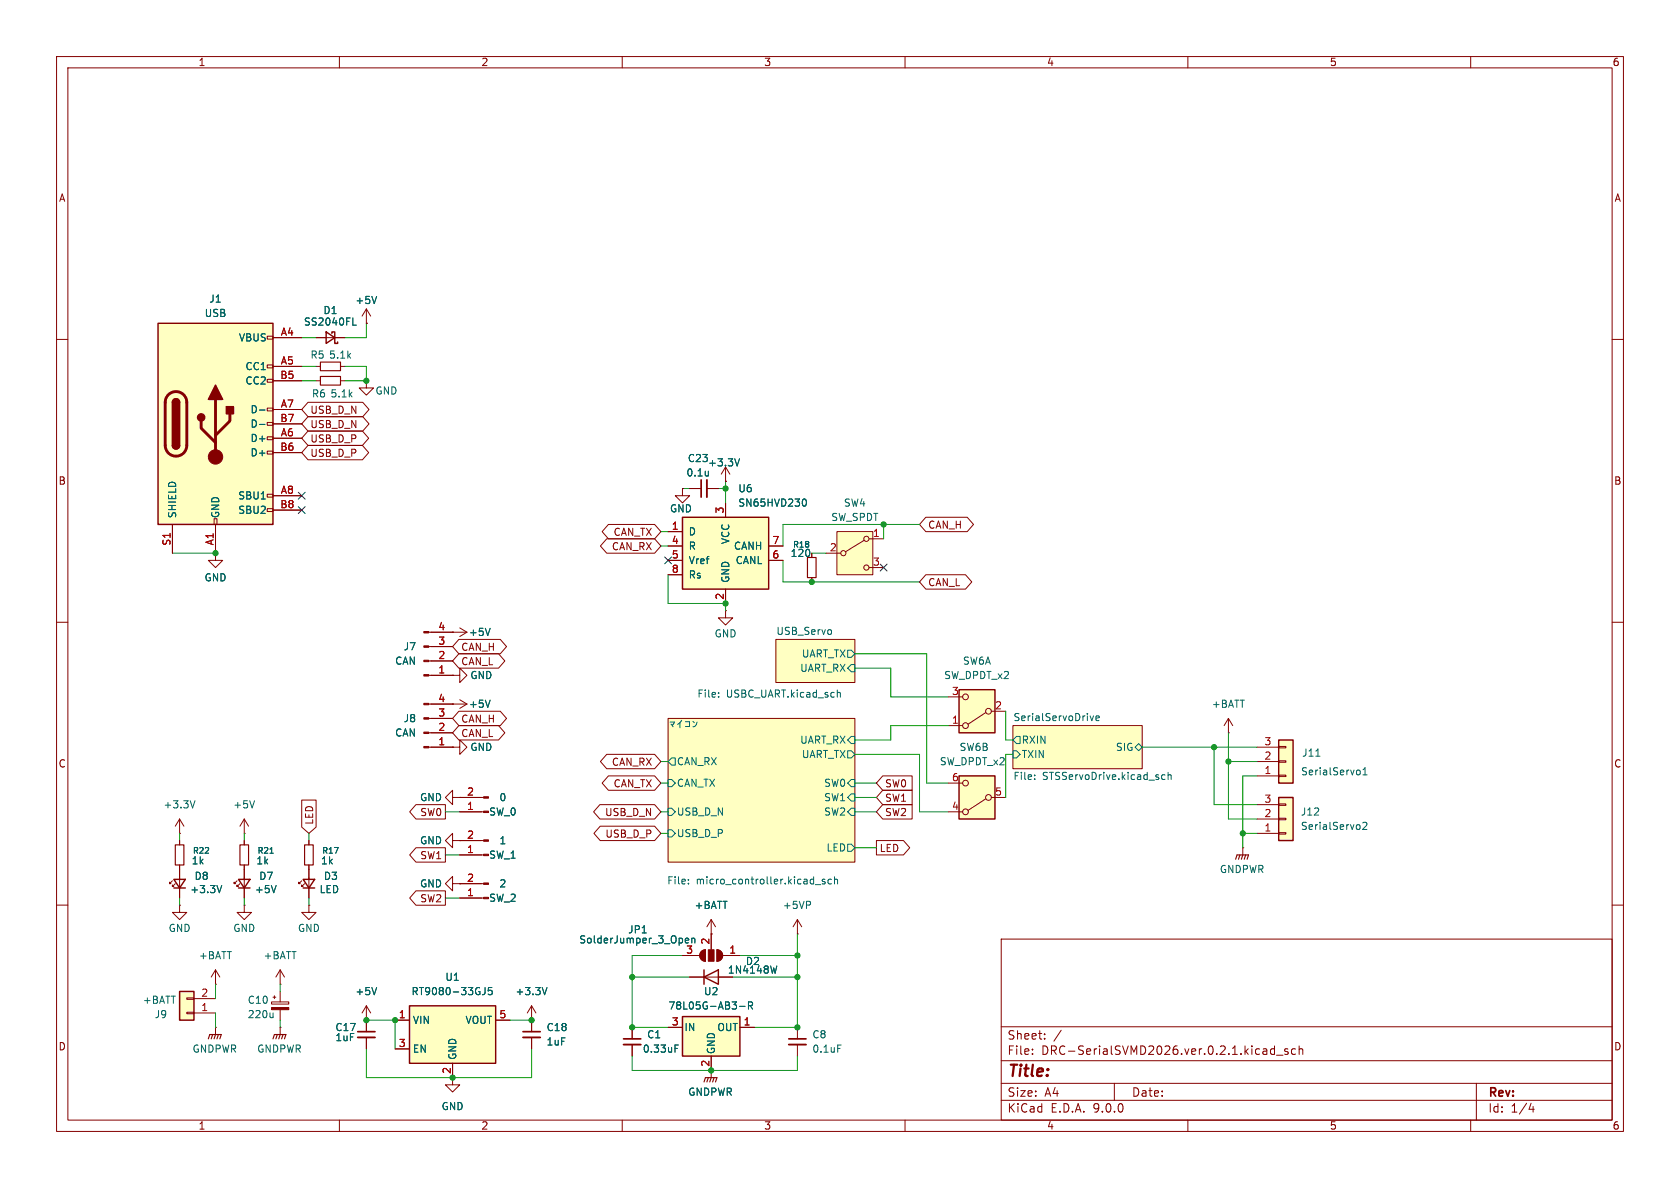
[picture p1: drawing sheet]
<svg xmlns="http://www.w3.org/2000/svg" width="297mm" height="210mm" viewBox="0 0 297 210" stroke-linecap="round" stroke-linejoin="round" font-family="sans-serif">
<g fill="none" stroke="#840000" stroke-width=".18">
<path d="M10 10h277v190h-277zM12 12h273v186h-273zM60 10v2M110 10v2M160 10v2M210 10v2M260 10v2M10 60h2M285 60h2M10 110h2M137.2 113h13.9v7.7h-13.9zM285 110h2"/>
<path d="M118.1 127h33v25.4h-33zM179.1 128.3h22.8v7.6h-22.8zM10 160h2M177 166h108v32h-108zM285 160h2M60 198v2M110 198v2M160 198v2M177 194.5h108M177 191.5h108M177 187.5h108M177 181.5h108"/>
<path d="M182.5 186.3v.1M182.5 185.5v.1M184.7 183.6v.1M184.7 182.8v.1M187.6 182.1l-1.3 2M197 191.5v3M210 198v2M225.3 184.9v1.5M225.3 185.5l-.4-.1-.3 .3v.4l.1 .2h.6M225.7 186.5h1.1M227.7 185.5l-.4-.1-.2 .2 .1 .2 .5 .2v.3h-.6M229 185.5l-.4-.1-.3 .3v.4l.2 .2h.5"/>
<path d="M229.7 185.5l.2-.1 .3 .1 .1 .9M229.7 184.9v1.5M260 198v2M261 191.5v6.5M270.7 195l-.4 1.1h.9M271 195.6v1"/>
</g>
<g fill="#ffffc2" stroke="#ffffc2" stroke-width=".18">
<path d="M179.1 128.3h22.8v7.6h-22.8z"/>
<path d="M118.1 127h33v25.4h-33z"/>
<path d="M137.2 113h13.9v7.7h-13.9z"/>
</g>
<g fill="none" stroke="#006464" stroke-width=".18">
<path d="M146.9 111.4v.6M149.9 114.9h.6l.6 .7-.6 .6h-.6zM150.5 117.5h.6v1.2h-.6l-.6-.6zM118.1 134.6l.6-.6h.7v1.3h-.7zM118.1 137.8h.6l.7 .6-.7 .7h-.6zM127 123.1v.1M127 122.5v.1M148 122v1.2M148 122.5l.2-.1 .3 .1 .1 .7M149.9 132.7h.6l.6 .7-.6 .6h-.6zM150.5 137.8h.6v1.3h-.6l-.6-.7zM150.5 130.2h.6v1.2h-.6l-.6-.6z"/>
<path d="M179.1 132.7h.6l.6 .7-.6 .6h-.6zM179.7 130.2h.6v1.2h-.6l-.6-.6zM182.9 137.7v.1M182.9 137v.1M192.7 126.5l.3 .9 .3-.9M193.7 127l.6-.1v-.3l-.4-.1-.2 .2 .1 .6h.5M200.7 132.1l.6-.7 .6 .7-.6 .6zM206 137h-.4l-.2 .2 .1 .5h.5M206.5 137.1l.2-.1h.3v.8M206.5 136.5v1.3M118.1 142.9h.6l.7 .6-.7 .6h-.6zM118.1 146.7h.6l.7 .6-.7 .7h-.6z"/>
<path d="M121.7 156.1v.2M121.7 155.5v.1M144.1 156.4h1M145.8 155.5l-.3-.1-.1 .2v.2l.4 .1v.3h-.4M147 155.5l-.4-.1-.2 .3 .1 .5h.5M147.5 155.5l.2-.1 .3 .1 .1 .8M147.5 155v1.3M149.9 149.2h.6l.6 .7-.6 .6h-.6zM150.5 140.3h.6v1.3h-.6l-.6-.6zM150.5 142.9h.6v1.2h-.6l-.6-.6z"/>
</g>
<path d="M226.1 141h2.5v7.6h-2.5z" fill="#ffffc2"/>
<path d="M42.2 155.4h2l-1 1.6zM42.2 157h2M53.6 155.4h2l-1 1.6zM53.6 157h2M226.1 141h2.5v7.6h-2.5z" fill="none" stroke="#840000" stroke-width=".25"/>
<g fill="none" stroke="#840000" stroke-width=".18">
<path d="M64.8 67.3v1.3h1.2l-1.2 1.3-1.3-1.3h1.3M64.8 67.3h.1M38.1 97.8v1.3h1.3l-1.3 1.2-1.3-1.2h1.3M38.1 97.8h.1M217.2 129.5h.1M217.2 127l-.8 1.3M217.2 127l.7 1.3M217.2 127v2.5M41.9 155.7l-.5 .5v-.2v.2h.3M42.4 156.2l-.5 .5v-.2v.2h.3M43.2 153.7v5.1M53.3 155.7l-.5 .5v-.2v.2h.3"/>
<path d="M53.8 156.2l-.5 .5v-.2v.2h.3M54.6 148.6v.8M54.6 152.9v5.9M222.2 147.3h3.9M222.2 144.8h3.9M222.2 142.2h3.9M226.1 147.2h1.2v.2h-1.2zM226.1 144.7h1.2v.2h-1.2zM226.1 142.1h1.2v.3h-1.2zM54.6 160v1.3h1.3l-1.3 1.3-1.3-1.3h1.3M54.6 160h.1M94 177.8v4.6"/>
<path d="M94 177.8l-.8 1.3M94 177.8l.7 1.3M120.6 168.9h3.1M124 168.2l.7-.3v2a1.02 1.02 0 0 1-.9-.6 1.02 1.02 0 0 1 .2-1.1zM125.7 165.1v2.8M126.7 167.9a1.02 1.02 0 0 1 1.1 1 1.02 1.02 0 0 1-1.1 1zM127.8 168.9h3M94 180.3h.1M94 183.4v2M125.7 189.2v1.3"/>
</g>
<path d="M48.8 156.5l-.4 1.3M240.9 145.5l.5-.1 .3 .3-.8 .9h.8M96.7 174.6l-.4 1.2M121.2 166.3l.6-.1-.1-.3-.4-.1-.1 .2v.6h.5M122.3 166l.2-.2 .3 .1v.8M122.3 165.8v.9" fill="none" stroke="#006464" stroke-width=".18"/>
<path d="M53.8 149.4h1.6v3.5h-1.6zM124.5 191.3l.2-.8h2l-.2 .8M125.2 190.5l-.2 .8M125.7 190.5l-.2 .8M126.2 190.5l-.2 .8" fill="none" stroke="#840000" stroke-width=".2"/>
<path d="M92.5 182.4h3" fill="none" stroke="#840000" stroke-width=".3"/>
<path d="M92.5 183.4h3" fill="none" stroke="#840000" stroke-width=".33"/>
<g fill="#840000" stroke="#840000" stroke-width=".18">
<path d="M126.7 167.9a1.02 1.02 0 0 1 1.1 1 1.02 1.02 0 0 1-1.1 1z"/>
<path d="M125.2 167.9h1v2h-1z"/>
<path d="M124 168.2l.7-.3v2a1.02 1.02 0 0 1-.9-.6 1.02 1.02 0 0 1 .2-1.1z"/>
</g>
<path d="M27.9 57.2h20.4v35.5h-20.4z" fill="#ffffc2"/>
<g fill="none" stroke="#840000" stroke-width=".18">
<path d="M47.2 59.4h1.1v.5h-1.1zM48.3 59.7h5M47.2 64.5h1.1v.5h-1.1zM47.2 67.1h1.1v.5h-1.1zM47.2 72.1h1.1v.5h-1.1zM47.2 74.7h1.1v.5h-1.1zM47.2 77.2h1.1v.5h-1.1zM47.2 79.8h1.1v.5h-1.1zM48.3 64.8h5M48.3 67.3h5M48.3 72.4h5M48.3 74.9h5"/>
<path d="M48.3 77.5h5M30.5 92.7v5.1M37.8 91.7h.6v1h-.6zM38.1 92.7v5.1M47.2 87.4h1.1v.5h-1.1zM47.2 89.9h1.1v.5h-1.1zM48.3 80h5M48.3 87.6h5M48.3 90.2h5M43.2 148.6v.8M43.2 152.9v.8"/>
</g>
<path d="M27.9 57.2h20.4v35.5h-20.4zM30.5 71.1a.64 .64 0 0 1 .6-.6 .64 .64 0 0 1 .6 .6M30.5 78.7a.64 .64 0 0 0 .6 .7 .64 .64 0 0 0 .6-.7" fill="none" stroke="#840000" stroke-width=".25"/>
<path d="M29.8 69.8a1.9 1.9 0 0 1 2-.4 1.9 1.9 0 0 1 1.2 1.7v7.6a1.91 1.91 0 0 1-1.9 1.9 1.91 1.91 0 0 1-1.9-1.9v-7.7l.2-.7zM35.6 74.4v1.3l2.5 2.5M38.1 70.6v10.2M40.6 73.2v1.2l-2.5 2.6" fill="none" stroke="#840000" stroke-width=".51"/>
<g fill="#840000" stroke="#840000" stroke-width=".25">
<path d="M30.5 71.1h1.2v7.6h-1.2z"/>
<path d="M30.7 70.7a.64 .64 0 0 1 .7-.2 .64 .64 0 0 1 .3 .6h-1.2z"/>
<path d="M30.5 78.7h1.2a.64 .64 0 0 1-.6 .7 .64 .64 0 0 1-.6-.7z"/>
<path d="M38.1 68.1l1.3 2.5h-2.6z"/>
<path d="M40 71.9h1.3v1.3h-1.3z"/>
<circle cx="35.6" cy="73.8" r=".63"/>
</g>
<circle cx="38.1" cy="80.8" r="1.27" fill="#840000" stroke="#840000" stroke-width=".18"/>
<path d="M45.9 72.5h.9M45.9 75h.9M47.7 150.8h.6" fill="none" stroke="#006464" stroke-width=".18"/>
<path d="M42.4 149.4h1.5v3.5h-1.5z" fill="none" stroke="#840000" stroke-width=".2"/>
<path d="M226.1 130.8h2.5v7.6h-2.5z" fill="#ffffc2"/>
<path d="M57.7 58.7l1.5 1-1.5 1zM58.7 58.9v-.2h.5v2h.5v-.2M226.1 130.8h2.5v7.6h-2.5zM30.7 155.4h2.1l-1.1 1.6zM30.7 157h2.1" fill="none" stroke="#840000" stroke-width=".25"/>
<g fill="none" stroke="#840000" stroke-width=".18">
<path d="M55.9 59.7h5.1M64.8 57.2h.1M64.8 54.6l-.8 1.3M64.8 54.6l.7 1.3M64.8 54.6v2.6M55.9 64.8h.7M60.2 64.8h.8M222.2 137.2h3.9M222.2 134.6h3.9M222.2 132.1h3.9M226.1 137h1.2v.3h-1.2zM226.1 134.5h1.2v.2h-1.2z"/>
<path d="M226.1 132h1.2v.2h-1.2zM30.5 155.7l-.5 .5v-.2v.2h.2M31 156.2l-.5 .5v-.2v.2h.2M31.7 147.3h.1M31.7 144.8l-.7 1.3M31.7 144.8l.8 1.3M31.7 144.8v2.5M31.7 148.6v.8M31.7 152.9v5.9M43.2 160v1.3h1.2l-1.2 1.3-1.3-1.3h1.3M43.2 160h.1"/>
</g>
<path d="M62.4 57.5h.6M66.6 52.4l-.4 1.3M232.6 133.7h.8M240.2 136.1l.3 .3v.3l-.3 .3M241 137h.7M241 136.1l.3-.4v1.3M34.5 141.5l-.5 1.3M39.2 156.5l-.4 1.3" fill="none" stroke="#006464" stroke-width=".18"/>
<path d="M56.6 64h3.6v1.5h-3.6zM31 149.4h1.5v3.5h-1.5z" fill="none" stroke="#840000" stroke-width=".2"/>
<path d="M72.4 177.8h15.2v10.2h-15.2z" fill="#ffffc2"/>
<path d="M72.4 177.8h15.2v10.2h-15.2zM124.5 172.7l2.5-1.2v2.5zM124.5 171.5v2.5" fill="none" stroke="#840000" stroke-width=".25"/>
<g fill="none" stroke="#840000" stroke-width=".18">
<path d="M55.9 67.3h.7M60.2 67.3h.8M75.8 119.4h4.2M75.8 116.8h4.2M75.8 114.3h4.2M75.8 111.8h6.7M80 119.4h1.3v1.3l1.2-1.3-1.2-1.3v1.3M80 119.4h.1M80 111.8h.1M81.3 111l1.2 .8M82.5 111.8l-1.2 .7M75.8 132.1h4.2"/>
<path d="M75.8 129.5h4.2M75.8 127h4.2M75.8 124.5h6.7M80 132.1h1.3v1.3l1.2-1.3-1.2-1.3v1.3M80 132.1h.1M80 124.5h.1M81.3 123.7l1.2 .8M82.5 124.5l-1.2 .7M80 156.2v-1.3l-1.3 1.3 1.3 1.3v-1.3h1.3M80 141v-1.3l-1.3 1.3 1.3 1.2v-1.2h1.3M81.3 156.2h.1M81.3 141h.1"/>
<path d="M81.3 158.8h4.2M81.3 156.2h4.2M81.3 151.1h4.2M81.3 148.6h4.2M81.3 143.5h4.2M81.3 141h4.2M121.9 172.7h7.6M69.8 180.3h2.6M69.8 185.4h2.6M80 188v3.8h1.3l-1.3 1.2-1.3-1.2h1.3M87.6 180.3h2.6M111.8 181.6v2"/>
<path d="M111.8 184.7v2"/>
</g>
<path d="M86.7 111.1l-.5 1.2M86.7 123.8l-.5 1.2M85.8 174.6v.9a.41 .41 0 0 1-.5 .3M87 174.6h-.6l-.1 .6 .2-.1h.4l.1 .2v.4l-.2 .1-.5-.1M137.3 170.8l-.3 1.2M119.3 185.3h.5M119.3 184.7h.6" fill="none" stroke="#006464" stroke-width=".18"/>
<path d="M56.6 66.5h3.6v1.6h-3.6z" fill="none" stroke="#840000" stroke-width=".2"/>
<g fill="#840000" stroke="#840000" stroke-width=".18">
<path d="M74.9 132h.9v.2h-.9z"/>
<path d="M74.9 129.4h.9v.3h-.9z"/>
<path d="M74.9 126.9h.9v.2h-.9z"/>
<path d="M74.9 124.3h.9v.3h-.9z"/>
<path d="M85.5 158.6h.9v.3h-.9z"/>
<path d="M85.5 156.1h.9v.2h-.9z"/>
<path d="M85.5 151h.9v.3h-.9z"/>
<path d="M85.5 148.5h.9v.2h-.9z"/>
<path d="M74.9 119.3h.9v.2h-.9z"/>
<path d="M74.9 116.7h.9v.3h-.9z"/>
<path d="M74.9 114.2h.9v.2h-.9z"/>
<path d="M74.9 111.6h.9v.3h-.9z"/>
<path d="M85.5 143.4h.9v.2h-.9z"/>
<path d="M85.5 140.8h.9v.3h-.9z"/>
</g>
<path d="M110.2 183.6h3.1" fill="none" stroke="#840000" stroke-width=".3"/>
<path d="M110.2 184.7h3.1" fill="none" stroke="#840000" stroke-width=".33"/>
<path d="M120.6 179.7h10.2v7h-10.2z" fill="#ffffc2"/>
<path d="M120.6 179.7h10.2v7h-10.2z" fill="none" stroke="#840000" stroke-width=".25"/>
<g fill="none" stroke="#840000" stroke-width=".18">
<path d="M80 148.6v-1.3l-1.3 1.3 1.3 1.3v-1.3h1.3M81.3 148.6h.1M31.7 160v1.3h1.3l-1.3 1.3-1.2-1.3h1.2M31.7 160h.1M125.7 165.1h.1M125.7 162.6v2.5M125.7 162.6l-.7 1.2M125.7 162.6l.8 1.2M141 165.1h.1M141 162.6l-.8 1.2M141 162.6l.7 1.2M141 162.6v2.5"/>
<path d="M118.1 181.6h2.5M125.7 186.7v2.5M130.8 181.6h2.5M141 181.6v2M141 184.7v2"/>
</g>
<path d="M143.2 159.4l.1 .2-.1 .3M130.7 177.9h1M132.3 177.8l.6-.1 .1-.2v-.3l-.7-.1v1.3M132.6 177.8l.4 .6M148.1 184.7h.6" fill="none" stroke="#006464" stroke-width=".18"/>
<path d="M139.4 183.6h3.1" fill="none" stroke="#840000" stroke-width=".3"/>
<path d="M139.4 184.7h3.1" fill="none" stroke="#840000" stroke-width=".33"/>
<path d="M169.5 121.9h6.4v7.6h-6.4z" fill="#ffffc2"/>
<g fill="none" stroke="#840000" stroke-width=".18">
<path d="M167.6 128.3h2.6M167.6 123.2h2.6M174.2 126l-3.1 2M175.3 125.7h2.5"/>
<circle cx="170.7" cy="123.2" r=".51"/>
<circle cx="170.7" cy="128.3" r=".51"/>
<circle cx="174.8" cy="125.7" r=".51"/>
</g>
<path d="M169.5 121.9h6.4v7.6h-6.4z" fill="none" stroke="#840000" stroke-width=".25"/>
<path d="M169.5 137.2h6.4v7.6h-6.4z" fill="#ffffc2"/>
<g fill="none" stroke="#840000" stroke-width=".18">
<path d="M167.6 138.4h2.6M167.6 143.5h2.6M174.2 141.2l-3.1 2.1M175.3 141h2.5M219.7 149.9h.1M219.7 149.9v1.2"/>
<circle cx="170.7" cy="138.4" r=".51"/>
<circle cx="170.7" cy="143.5" r=".51"/>
<circle cx="174.8" cy="141" r=".51"/>
</g>
<path d="M169.5 137.2h6.4v7.6h-6.4z" fill="none" stroke="#840000" stroke-width=".25"/>
<path d="M218.4 151.9l.3-.8h2l-.2 .8M219.2 151.1l-.3 .8M219.7 151.1l-.2 .8M220.2 151.1l-.2 .8" fill="none" stroke="#840000" stroke-width=".2"/>
<path d="M120.6 91.4h15.3v12.7h-15.3z" fill="#ffffc2"/>
<path d="M120.6 91.4h15.3v12.7h-15.3z" fill="none" stroke="#840000" stroke-width=".25"/>
<path d="M118.1 94h2.5M118.1 96.5h2.5M118.1 99.1h2.5M128.3 88.9v2.5M135.9 96.5h2.5M135.9 99.1h2.5M143.5 97.8v.8M118.1 101.6h2.5M128.3 108v1.2h1.2l-1.2 1.3-1.3-1.3h1.3M128.3 108h.1M128.3 104.1v2.6M143.5 102.1v.8" fill="none" stroke="#840000" stroke-width=".18"/>
<path d="M142 88.3l.1-.1a.68 .68 0 0 1 .5 .6 .68 .68 0 0 1-.5 .7l-.1-.1" fill="none" stroke="#006464" stroke-width=".18"/>
<path d="M142.7 98.6h1.6v3.5h-1.6z" fill="none" stroke="#840000" stroke-width=".2"/>
<path d="M148 94h6.3v7.6h-6.3z" fill="#ffffc2"/>
<g fill="none" stroke="#840000" stroke-width=".18">
<path d="M120.6 86.4v1.2h-1.2l1.2 1.3 1.3-1.3h-1.3M120.6 86.4h.1M121.9 86.4h2.1M125 86.4h2M128.3 85.1h.1M128.3 82.6l-.8 1.2M128.3 82.6l.7 1.2M128.3 82.6v2.5M146 97.8h2.6M148 94h6.3v7.6h-6.3zM152.8 95.5l-3.3 2M153.7 95.3h2.5"/>
<path d="M153.7 100.3h2.5M43.2 147.3h.1M43.2 144.8l-.8 1.3M43.2 144.8l.7 1.3M43.2 144.8v2.5M48 177.1h3.1v.4h-3.1zM48.3 176.3h.5M48.5 176v.5M49.5 174h.1M49.5 171.5v2.5M49.5 175.3v1.8M49.5 178.5v1.8"/>
<path d="M49.5 171.5l-.7 1.2M49.5 171.5l.8 1.2M64.8 177.8v4.6M64.8 177.8l-.8 1.3M64.8 177.8l.7 1.3M49.5 181.6h.1M49.5 181.6v1.3M64.8 180.3h.1M64.8 183.4v2"/>
<circle cx="149.1" cy="97.8" r=".46"/>
<circle cx="153.2" cy="95.3" r=".46"/>
<circle cx="153.2" cy="100.3" r=".46"/>
</g>
<path d="M125.2 83.3v.8M125.2 84v.1M130.7 81.1l-.4 1.3M45 141.5l-.4 1.3M48.3 179.1v.8M48.3 179.8l-.2 .1M66.6 174.6l-.4 1.2" fill="none" stroke="#006464" stroke-width=".18"/>
<path d="M124 84.8v3.1M63.2 182.4h3.1" fill="none" stroke="#840000" stroke-width=".3"/>
<path d="M125 84.8v3.1M63.2 183.4h3.1" fill="none" stroke="#840000" stroke-width=".33"/>
<path d="M48.3 183.6l.2-.7h2l-.2 .7M49 182.9l-.2 .7M49.5 182.9l-.2 .7M50 182.9l-.2 .7" fill="none" stroke="#840000" stroke-width=".2"/>
<path d="M48 178.1h3.1v.4h-3.1z" fill="#840000" stroke="#840000" stroke-width=".18"/>
<path d="M31.7 175.3h2.6v5h-2.6z" fill="#ffffc2"/>
<path d="M31.7 175.3h2.6v5h-2.6z" fill="none" stroke="#840000" stroke-width=".25"/>
<g fill="none" stroke="#840000" stroke-width=".18">
<path d="M48.3 59.7h5M55.9 59.7h1.8M59.2 59.7h1.8M64.8 57.2h.1M48.3 64.8h5M48.3 67.3h5M48.3 72.4h5M48.3 74.9h5M48.3 77.5h5M54.5 78.7h9.6l1.1 1.3-1.1 1.3h-9.6l-1.2-1.3zM54.5 71.1h9.6l1.1 1.3-1.1 1.3h-9.6l-1.2-1.3zM54.5 73.7h9.6l1.1 1.2-1.1 1.3h-9.6l-1.2-1.3z"/>
<path d="M54.5 76.2h9.6l1.1 1.3-1.1 1.2h-9.6l-1.2-1.2zM30.5 92.7v5.1M38.1 97.8h.1M38.1 92.7v5.1M48.3 80h5M48.3 87.6h5M48.3 90.2h5M107.3 95.2h8.4l1.1 1.3-1.1 1.3h-8.4l-1.2-1.3zM107.6 92.7h8.1l1.1 1.3-1.1 1.3h-8.1l-1.2-1.3zM118.1 94h2.5M118.1 96.5h2.5M118.1 99.1h2.5"/>
<path d="M120.6 86.4h.1M121.9 86.4h2.1M125 86.4h2M128.3 85.1h.1M128.3 88.9v2.5M135.9 96.5h2.5M135.9 99.1h2.5M143.5 97.8v.8M163.7 91.4h7.3l1.1 1.3-1.1 1.3h-7.3l-1.1-1.3zM76.2 119.4h3.8M76.2 116.8h3.8M76.2 114.3h3.8"/>
<path d="M76.2 111.8h3.8M80 119.4h.1M80 111.8h.1M81.1 115.6h7l1.2 1.2-1.2 1.3h-7l-1.1-1.3zM81.1 113h7.3l1.2 1.3-1.2 1.3h-7.3l-1.1-1.3zM118.1 101.6h2.5M128.3 104.1v2.6M143.5 102.1v.8M163.7 101.6h7l1.1 1.3-1.1 1.2h-7l-1.1-1.2zM76.2 132.1h3.8M76.2 129.5h3.8M76.2 127h3.8"/>
<path d="M76.2 124.5h3.8M80 132.1h.1M80 124.5h.1M81.1 125.7h7.3l1.2 1.3-1.2 1.3h-7.3l-1.1-1.3zM81.1 128.3h7l1.2 1.2-1.2 1.3h-7l-1.1-1.3zM107.3 133.3h8.4l1.1 1.3-1.1 1.3h-8.4l-1.2-1.3zM107.6 137.2h8.1l1.1 1.2-1.1 1.3h-8.1l-1.2-1.3zM156.1 137.2h5.2v2.5h-5.2l-1.2-1.3zM156.1 139.7h5.2v2.5h-5.2l-1.2-1.2zM31.7 148.6v.8M31.7 152.9v2.5M31.7 157v1.8"/>
<path d="M43.2 148.6v.8M43.2 152.9v2.5M43.2 157v1.8M53.3 141.4h2.6v4.8l-1.3 1.1-1.3-1.1zM54.6 148.6v.8M54.6 152.9v2.5M54.6 157v1.8M73.5 142.2h5.2v2.6h-5.2l-1.1-1.3zM73.5 149.9h5.2v2.5h-5.2l-1.1-1.3zM73.5 157.5h5.2v2.5h-5.2l-1.1-1.2zM81.3 141h.1M81.3 156.2h.1"/>
<path d="M81.3 148.6h.1M81.3 158.8h3.8M81.3 156.2h3.8M81.3 151.1h3.8M81.3 148.6h3.8M81.3 143.5h3.8M81.3 141h3.8M106 142.2h9.7l1.1 1.3-1.1 1.3h-9.7l-1.1-1.3zM106.1 146h9.6l1.1 1.3-1.1 1.3h-9.6l-1.1-1.3zM154.9 148.6h4.8l1.1 1.3-1.1 1.2h-4.8zM156.1 142.2h5.2v2.6h-5.2l-1.2-1.3zM33 178.9h1.3v.3h-1.3z"/>
<path d="M33 176.4h1.3v.3h-1.3zM34.3 179.1h3.8M34.3 176.5h3.8M38.1 174h.1M38.1 171.5l-.8 1.2M38.1 171.5l.8 1.2M38.1 171.5v2.5M120.6 168.9h2.6M121.9 172.7h2.6M125.7 165.1h.1M125.7 165.1v2.5M127 172.7h2.5"/>
<path d="M128.3 168.9h2.5M38.1 181.6h.1M38.1 181.6v1.3M64.8 180.3h.1M64.8 180.3v2.1M64.8 183.4v2M69.8 180.3h2.6M69.8 185.4h2.6M80 188v2.5M87.6 180.3h2.6M94 180.3h.1M94 180.3v2.1"/>
<path d="M94 183.4v2M111.8 181.6v2M111.8 184.7v2M118.1 181.6h2.5M125.7 186.7v2.5M130.8 181.6h2.5"/>
</g>
<path d="M36.8 183.6l.3-.7h2l-.2 .7M37.6 182.9l-.3 .7M38.1 182.9l-.3 .7M38.6 182.9l-.2 .7" fill="none" stroke="#840000" stroke-width=".2"/>
<g fill="none" stroke="#009600" stroke-width=".18">
<path d="M53.3 59.7h2.6M64.8 57.2v2.5h-3.8M53.3 67.3h2.6M53.3 64.8h2.6M61 64.8h3.8v2.5h-3.8M30.5 97.8h7.6M116.8 96.5h1.3M116.8 94h1.3M120.6 86.4h1.3M127 86.4h1.3M128.3 85.1v3.8M138.4 99.1v3.8h24.2"/>
<path d="M143.5 97.8h2.5M156.2 92.7v2.6M162.6 92.7h-24.2v3.8M118.1 101.6v5.1h10.2v1.3M151.1 115.6h12.7v22.8h3.8M151.1 118.1h6.4v5.1h10.1M116.8 134.6h1.3M116.8 138.4h1.3M151.1 133.4h11.5v10.1h5M151.1 138.4h3.8M167.6 128.3h-10.1v2.5h-6.4M177.8 125.7v5.1h1.3"/>
<path d="M179.1 133.4h-1.3v7.6M201.9 132.1h20.3M214.6 132.1v10.1h7.6M217.2 129.5v15.3h5M217.2 134.6h5M222.2 137.2h-2.5v12.7M31.7 147.3v1.3M31.7 158.8v1.2M43.2 147.3v1.3M43.2 158.8v1.2M54.6 147.3v1.3M54.6 158.8v1.2"/>
<path d="M78.7 143.5h2.6M78.7 158.8h2.6M78.7 151.1h2.6M116.8 147.3h1.3M116.8 143.5h1.3M151.1 143.5h3.8M151.1 141h3.8M151.1 149.9h3.8M219.7 147.3h2.5M38.1 174v2.5M38.1 179.1v2.5M49.5 174v1.3"/>
<path d="M111.8 172.7h10.1M120.6 168.9h-8.8v12.7h6.3M129.5 172.7h11.5M130.8 168.9h10.2M141 165.1v16.5h-7.7M49.5 180.3v1.3M64.8 185.4v5.1h29.2v-5.1M64.8 180.3h5v5.1M90.2 180.3h3.8M111.8 186.7v2.5h29.2v-2.5"/>
</g>
<path d="M52.7 87l1.2 1.2M52.7 89.6l1.2 1.2M53.9 87l-1.2 1.2M53.9 89.6l-1.2 1.2M117.5 98.5l1.2 1.2M118.7 98.5l-1.2 1.2M155.6 99.7l1.2 1.2M156.8 99.7l-1.2 1.2" fill="none" stroke="#000084" stroke-width=".18"/>
<g fill="none" stroke="#006464" stroke-width=".18">
<path d="M62.4 57.5h.6M66.6 52.4l-.4 1.3M45.9 72.5h.9M45.9 75h.9M125.2 83.3v.8M125.2 84v.1M130.7 81.1l-.4 1.3M142 88.3l.1-.1a.68 .68 0 0 1 .5 .6 .68 .68 0 0 1-.5 .7l-.1-.1M86.7 111.1l-.5 1.2M86.7 123.8l-.5 1.2M39.2 156.5l-.4 1.3M47.7 150.8h.6"/>
<path d="M48.8 156.5l-.4 1.3M66.6 174.6l-.4 1.2M85.8 174.6v.9a.41 .41 0 0 1-.5 .3M87 174.6h-.6l-.1 .6 .2-.1h.4l.1 .2v.4l-.2 .1-.5-.1M96.7 174.6l-.4 1.2M121.2 166.3l.6-.1-.1-.3-.4-.1-.1 .2v.6h.5M122.3 166l.2-.2 .3 .1v.8M122.3 165.8v.9M130.7 177.9h1M132.3 177.8l.6-.1 .1-.2v-.3l-.7-.1v1.3M132.6 177.8l.4 .6M137.3 170.8l-.3 1.2"/>
<path d="M119.3 185.3h.5M119.3 184.7h.6"/>
</g>
<g fill="#009600" stroke="#009600" stroke-width=".18">
<circle cx="64.8" cy="67.3" r=".46"/>
<circle cx="38.1" cy="97.8" r=".46"/>
<circle cx="141" cy="168.9" r=".46"/>
<circle cx="141" cy="172.7" r=".46"/>
<circle cx="94" cy="180.3" r=".46"/>
<circle cx="111.8" cy="172.7" r=".46"/>
<circle cx="111.8" cy="181.6" r=".46"/>
<circle cx="125.7" cy="189.2" r=".46"/>
<circle cx="141" cy="181.6" r=".46"/>
<circle cx="219.7" cy="147.3" r=".46"/>
<circle cx="217.2" cy="134.6" r=".46"/>
<circle cx="214.6" cy="132.1" r=".46"/>
<circle cx="128.3" cy="86.4" r=".46"/>
<circle cx="128.3" cy="106.7" r=".46"/>
<circle cx="156.2" cy="92.7" r=".46"/>
<circle cx="143.5" cy="102.9" r=".46"/>
<circle cx="69.8" cy="180.3" r=".46"/>
<circle cx="64.8" cy="180.3" r=".46"/>
<circle cx="80" cy="190.5" r=".46"/>
</g>
<text font-size="2.8" fill="#840000" x="178" y="190.9">Title:</text>
<g font-size="2.1" fill="#840000">
<text x="178" y="184">Sheet:</text>
<text x="178" y="186.7">File:</text>
<text x="184.1" y="186.7">DRC-SerialSVMD2026.ver.0.2.1.kicad_sch</text>
<text x="178" y="196.9">KiCad</text>
<text x="178" y="194.1">Size:</text>
<text x="184.7" y="194.1">A4</text>
<text x="185.7" y="196.9">E.D.A.</text>
<text x="193.3" y="196.9">9.0.0</text>
<text x="200" y="194.1">Date:</text>
<text x="263" y="194.3">Rev:</text>
<text x="263" y="196.9">Id:</text>
<text x="267.1" y="196.9">1/4</text>
</g>
<g font-size="1.8" fill="#840000">
<text x="35" y="11.9">1</text>
<text x="85" y="11.9">2</text>
<text x="135" y="11.9">3</text>
<text x="185" y="11.9">4</text>
<text x="235" y="11.9">5</text>
<text x="285" y="11.9">6</text>
<text x="10.3" y="35.9">A</text>
<text x="285.3" y="35.9">A</text>
<text x="54.8" y="73.3">USB_D_N</text>
<text x="54.8" y="75.9">USB_D_N</text>
<text x="54.8" y="81">USB_D_P</text>
<text x="54.8" y="78.4">USB_D_P</text>
<text x="10.3" y="85.9">B</text>
<text x="285.3" y="85.9">B</text>
<text x="108.4" y="94.9">CAN_TX</text>
<text x="164" y="93.7">CAN_H</text>
<text x="108.1" y="97.5">CAN_RX</text>
<text x="164" y="103.8">CAN_L</text>
<text x="81.4" y="117.8">CAN_L</text>
<text x="81.4" y="115.3">CAN_H</text>
<text x="81.4" y="128">CAN_H</text>
<text x="81.4" y="130.5">CAN_L</text>
<text x="10.3" y="135.9">C</text>
<text x="108.1" y="135.6">CAN_RX</text>
<text x="285.3" y="135.9">C</text>
<text x="108.4" y="139.4">CAN_TX</text>
<text x="156.4" y="139.4">SW0</text>
<text x="156.4" y="141.9">SW1</text>
<text x="55.6" y="145.9" transform="rotate(-90 55.6 145.9)">LED</text>
<text x="74.2" y="144.5">SW0</text>
<text x="106.9" y="144.5">USB_D_N</text>
<text x="106.9" y="148.3">USB_D_P</text>
<text x="156.4" y="144.5">SW2</text>
<text x="74.2" y="152.1">SW1</text>
<text x="155.4" y="150.8">LED</text>
<text x="74.2" y="159.7">SW2</text>
<text x="10.3" y="185.9">D</text>
<text x="285.3" y="185.9">D</text>
<text x="79.8" y="189.9" transform="rotate(-90 79.8 189.9)">2</text>
<text x="125.5" y="188.7" transform="rotate(-90 125.5 188.7)">2</text>
<text x="35" y="199.9">1</text>
<text x="85" y="199.9">2</text>
<text x="135" y="199.9">3</text>
<text x="185" y="199.9">4</text>
<text x="235" y="199.9">5</text>
<text x="285" y="199.9">6</text>
</g>
<g font-size="1.8" fill="#006464">
<text x="36.9" y="53.7">J1</text>
<text x="62.7" y="53.9">+5V</text>
<text x="36.1" y="56.2">USB</text>
<text x="53.6" y="57.8">SS2040FL</text>
<text x="57.1" y="55.7">D1</text>
<text x="42.1" y="60.6">VBUS</text>
<text x="43.3" y="65.6">CC1</text>
<text x="54.8" y="63.6">R5</text>
<text x="58.1" y="63.6">5.1k</text>
<text x="43.3" y="68.2">CC2</text>
<text x="55" y="70.5">R6</text>
<text x="58.3" y="70.5">5.1k</text>
<text x="66.3" y="70">GND</text>
<text x="44.2" y="73.3">D-</text>
<text x="44.2" y="75.8">D-</text>
<text x="44.2" y="78.3">D+</text>
<text x="44.2" y="80.9">D+</text>
<text x="121.5" y="81.9">C23</text>
<text x="125.1" y="82.7">+3.3V</text>
<text x="42" y="88.5">SBU1</text>
<text x="121.3" y="84.4">0.1u</text>
<text x="130.4" y="87.2">U6</text>
<text x="130.4" y="89.8">SN65HVD230</text>
<text x="149.1" y="89.8">SW4</text>
<text x="31.3" y="91.7" transform="rotate(-90 31.3 91.7)">SHIELD</text>
<text x="39" y="91.7" transform="rotate(-90 39 91.7)">GND</text>
<text x="42" y="91">SBU2</text>
<text x="118.3" y="90.8">GND</text>
<text x="121.7" y="94.8">D</text>
<text x="146.9" y="92.3">SW_SPDT</text>
<text x="121.7" y="97.4">R</text>
<text x="121.7" y="99.9">Vref</text>
<text x="129.1" y="96.3" transform="rotate(-90 129.1 96.3)">VCC</text>
<text x="129.7" y="97.4">CANH</text>
<text x="130" y="99.9">CANL</text>
<text x="139.7" y="98.7">120</text>
<text x="36.1" y="103">GND</text>
<text x="121.7" y="102.5">Rs</text>
<text x="129.1" y="103.1" transform="rotate(-90 129.1 103.1)">GND</text>
<text x="82.8" y="112.6">+5V</text>
<text x="126.2" y="112.9">GND</text>
<text x="137.2" y="112.3">USB_Servo</text>
<text x="69.8" y="117.7">CAN</text>
<text x="71.3" y="115.2">J7</text>
<text x="141.4" y="119">UART_RX</text>
<text x="141.7" y="116.4">UART_TX</text>
<text x="170.1" y="117.7">SW6A</text>
<text x="82.8" y="125.3">+5V</text>
<text x="83.1" y="120.2">GND</text>
<text x="123.2" y="123.6">File:</text>
<text x="128.4" y="123.6">USBC_UART.kicad_sch</text>
<text x="166.8" y="120.2">SW_DPDT_x2</text>
<text x="214.1" y="125.3">+BATT</text>
<text x="69.8" y="130.4">CAN</text>
<text x="71.3" y="127.9">J8</text>
<text x="118.1" y="128.8">þÿ0Þ0¤0³0ó</text>
<text x="141.4" y="131.7">UART_RX</text>
<text x="179.1" y="127.6">SerialServoDrive</text>
<text x="180.5" y="131.7">RXIN</text>
<text x="83.1" y="132.9">GND</text>
<text x="119.6" y="135.5">CAN_RX</text>
<text x="141.7" y="134.2">UART_TX</text>
<text x="166.1" y="135.5">SW_DPDT_x2</text>
<text x="169.5" y="132.9">SW6B</text>
<text x="180.5" y="134.2">TXIN</text>
<text x="197.2" y="132.9">SIG</text>
<text x="229.9" y="137.3">SerialServo1</text>
<text x="230.1" y="134">J11</text>
<text x="28.8" y="143.1">+3.3V</text>
<text x="41.1" y="143.1">+5V</text>
<text x="74.2" y="141.8">GND</text>
<text x="88.2" y="141.8">0</text>
<text x="119.6" y="139.3">CAN_TX</text>
<text x="145.6" y="139.3">SW0</text>
<text x="145.6" y="141.8">SW1</text>
<text x="179.1" y="138.2">File:</text>
<text x="184.3" y="138.2">STSServoDrive.kicad_sch</text>
<text x="74.2" y="149.5">GND</text>
<text x="86.4" y="144.4">SW_0</text>
<text x="88.2" y="149.5">1</text>
<text x="119.6" y="144.4">USB_D_N</text>
<text x="119.6" y="148.2">USB_D_P</text>
<text x="145.6" y="144.4">SW2</text>
<text x="229.9" y="146.9">SerialServo2</text>
<text x="229.9" y="144.4">J12</text>
<text x="33.8" y="153">1k</text>
<text x="34.3" y="155.7">D8</text>
<text x="45.2" y="153">1k</text>
<text x="45.7" y="155.7">D7</text>
<text x="56.7" y="153">1k</text>
<text x="57.2" y="155.7">D3</text>
<text x="86.4" y="152">SW_1</text>
<text x="146" y="150.7">LED</text>
<text x="215.6" y="154.5">GNDPWR</text>
<text x="33.5" y="158.1">+3.3V</text>
<text x="45" y="158.1">+5V</text>
<text x="56.4" y="158.1">LED</text>
<text x="74.2" y="157.1">GND</text>
<text x="86.4" y="159.6">SW_2</text>
<text x="88.2" y="157.1">2</text>
<text x="117.9" y="156.7">File:</text>
<text x="122.7" y="160.9">+BATT</text>
<text x="123.1" y="156.7">micro_controller.kicad_sch</text>
<text x="138.3" y="160.9">+5VP</text>
<text x="29.7" y="164.9">GND</text>
<text x="41.1" y="164.9">GND</text>
<text x="52.6" y="164.9">GND</text>
<text x="102.3" y="167">SolderJumper_3_Open</text>
<text x="111" y="165.2">JP1</text>
<text x="35.1" y="169.8">+BATT</text>
<text x="46.5" y="169.8">+BATT</text>
<text x="78.6" y="173.6">U1</text>
<text x="128.6" y="172.3">1N4148W</text>
<text x="131.8" y="170.8">D2</text>
<text x="25.2" y="177.6">+BATT</text>
<text x="43.7" y="177.6">C10</text>
<text x="62.7" y="176.1">+5V</text>
<text x="72.7" y="176.1">RT9080-33GJ5</text>
<text x="91" y="176.1">+3.3V</text>
<text x="118.1" y="178.7">78L05G-AB3-R</text>
<text x="124.4" y="176.1">U2</text>
<text x="27.3" y="180.2">J9</text>
<text x="43.7" y="180.2">220u</text>
<text x="59.2" y="184.3">1uF</text>
<text x="59.2" y="182.5">C17</text>
<text x="72.9" y="181.2">VIN</text>
<text x="82.2" y="181.2">VOUT</text>
<text x="96.5" y="185">1uF</text>
<text x="96.5" y="182.5">C18</text>
<text x="114.3" y="183.7">C1</text>
<text x="120.9" y="182.5">IN</text>
<text x="126.7" y="182.5">OUT</text>
<text x="143.5" y="183.7">C8</text>
<text x="33.9" y="186.3">GNDPWR</text>
<text x="45.4" y="186.3">GNDPWR</text>
<text x="72.9" y="186.3">EN</text>
<text x="80.9" y="187.5" transform="rotate(-90 80.9 187.5)">GND</text>
<text x="113.5" y="186.3">0.33uF</text>
<text x="126.6" y="186.4" transform="rotate(-90 126.6 186.4)">GND</text>
<text x="143.5" y="186.3">0.1uF</text>
<text x="78" y="196.4">GND</text>
<text x="121.6" y="193.9">GNDPWR</text>
</g>
<g font-size="1.8" fill="#a90000">
<text x="49.5" y="59.4">A4</text>
<text x="49.5" y="64.5">A5</text>
<text x="49.5" y="67.1">B5</text>
<text x="49.5" y="74.7">B7</text>
<text x="49.5" y="72.1">A7</text>
<text x="49.5" y="77.2">A6</text>
<text x="49.5" y="79.8">B6</text>
<text x="49.5" y="89.9">B8</text>
<text x="49.5" y="87.4">A8</text>
<text x="118.7" y="93.7">1</text>
<text x="128" y="90.9" transform="rotate(-90 128 90.9)">3</text>
<text x="154.2" y="95">1</text>
<text x="30.2" y="96.6" transform="rotate(-90 30.2 96.6)">S1</text>
<text x="37.8" y="96.5" transform="rotate(-90 37.8 96.5)">A1</text>
<text x="118.7" y="96.3">4</text>
<text x="118.7" y="98.8">5</text>
<text x="118.7" y="101.3">8</text>
<text x="136.5" y="96.3">7</text>
<text x="136.5" y="98.8">6</text>
<text x="146.6" y="97.5">2</text>
<text x="154.2" y="100.1">3</text>
<text x="128" y="106.1" transform="rotate(-90 128 106.1)">2</text>
<text x="77.4" y="111.5">4</text>
<text x="77.4" y="119.1">1</text>
<text x="77.4" y="116.6">2</text>
<text x="77.4" y="114">3</text>
<text x="77.4" y="124.2">4</text>
<text x="168.2" y="122.9">3</text>
<text x="175.8" y="125.5">2</text>
<text x="77.4" y="131.8">1</text>
<text x="77.4" y="129.3">2</text>
<text x="77.4" y="126.7">3</text>
<text x="168.2" y="128">1</text>
<text x="223.4" y="131.8">3</text>
<text x="223.4" y="136.9">1</text>
<text x="223.4" y="134.4">2</text>
<text x="82.5" y="143.3">1</text>
<text x="82.5" y="140.7">2</text>
<text x="168.2" y="143.3">4</text>
<text x="168.2" y="138.2">6</text>
<text x="175.8" y="140.7">5</text>
<text x="223.4" y="142">3</text>
<text x="82.5" y="148.3">2</text>
<text x="223.4" y="147.1">1</text>
<text x="223.4" y="144.5">2</text>
<text x="82.5" y="156">2</text>
<text x="82.5" y="150.9">1</text>
<text x="82.5" y="158.5">1</text>
<text x="125.5" y="167.1" transform="rotate(-90 125.5 167.1)">2</text>
<text x="121.2" y="168.7">3</text>
<text x="128.8" y="168.7">1</text>
<text x="35.5" y="178.8">1</text>
<text x="35.5" y="176.3">2</text>
<text x="70.4" y="180.1">1</text>
<text x="70.4" y="185.2">3</text>
<text x="88.2" y="180.1">5</text>
<text x="118.7" y="181.4">3</text>
<text x="131.4" y="181.4">1</text>
</g>
<g font-size="1.4" fill="#006464">
<text x="140.1" y="97">R18</text>
<text x="34" y="151.1">R22</text>
<text x="45.4" y="151.1">R21</text>
<text x="56.9" y="151.1">R17</text>
</g>
</svg>
